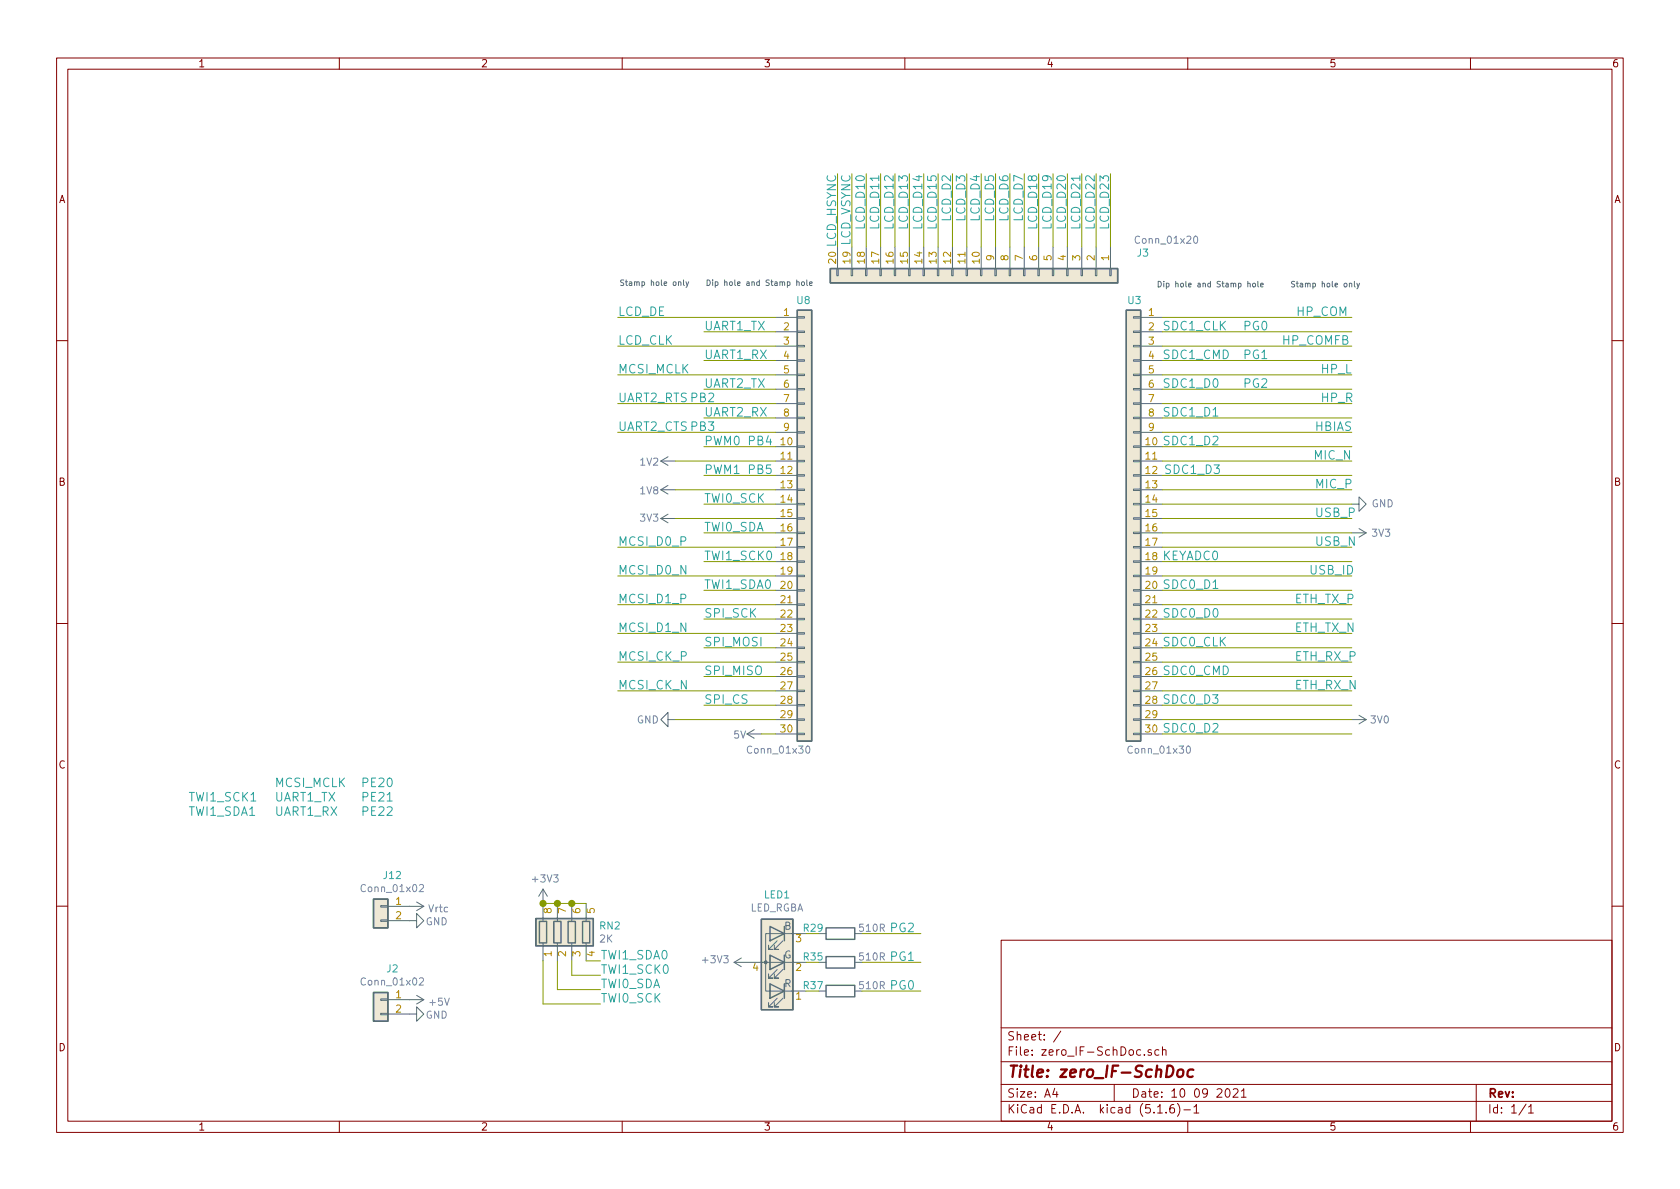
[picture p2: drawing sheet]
<svg xmlns="http://www.w3.org/2000/svg" width="297mm" height="210mm" viewBox="0 0 297 210" stroke-linecap="round" stroke-linejoin="round" font-family="sans-serif">
<g fill="none" stroke="#840000" stroke-width=".18">
<path d="M10 10.3h277v189.9h-277zM12 12.2h273v186.1h-273zM60 10.3v1.9M110 10.3v1.9M160 10.3v1.9M210 10.3v1.9M260 10.3v1.9M10 60.2h2M285 60.2h2M10 110.3h2M285 110.3h2M10 160.2h2"/>
<path d="M177 166.3h108v32h-108zM285 160.2h2M60 198.3v1.9M110 198.3v1.9M160 198.3v1.9M177 194.8h108M177 191.8h108M177 187.8h108M177 181.8h108M186.5 192.5l-.4 1h1M186.8 193v1M187.6 182.3l-1.3 2"/>
<path d="M197 191.8v3M202.3 186.5v.1M203.6 185.7l-.4-.1-.2 .2v.2l.6 .2v.3h-.6M204.7 196.8h.8M204.9 185.7l-.4-.1-.3 .3 .1 .6h.6M205.5 185.7l.3-.1 .3 .1 .1 .9M205.5 185.1v1.5M206.2 196.7v.1M207.5 195.3a.59 .59 0 0 0-.7 .7v.5l.2 .2 .4 .1 .2-.1 .1-.5-.2-.2-.4-.1-.3 .3M208.2 195.1a1.71 1.71 0 0 1 0 2.3M209.3 196.3h1.2M210 198.3v1.9"/>
<path d="M211.1 195.8l.4-.5v1.5M211.1 196.8h.9M216.8 192.7l.2-.2a.81 .81 0 0 1 .6 .6 .81 .81 0 0 1-.3 .8l-.2 .1a.79 .79 0 0 1-.3-1.3zM218.1 192.7l.2-.2h.3l.3 .5-.9 1h.9M219.5 193l.4-.5v1.5M219.5 194h.8M260 198.3v1.9M261 191.8v6.5M269.8 195.2l-1.2 2M270.3 195.8l.4-.5v1.5M270.3 196.8h.8"/>
</g>
<path d="M208.3 189.3a.53 .53 0 0 1 .5-.2 .53 .53 0 0 1 .4 .4v.6a.54 .54 0 0 1-.6 .4 .54 .54 0 0 1-.5-.4zM211 189.2a.68 .68 0 0 0-1 .3v.8l.3 .1 .6-.1" fill="none" stroke="#840000" stroke-width=".41"/>
<g fill="#eee8d5" stroke="#eee8d5" stroke-width=".18">
<path d="M94.7 162.4h10.2v4.9h-10.2z"/>
<path d="M66 159h2.6v5.1h-2.6z"/>
<path d="M134.6 162.6h5.6v16h-5.6z"/>
<path d="M66 175.5h2.6v5.1h-2.6z"/>
<path d="M199.1 54.9h2.6v76.2h-2.6z"/>
<path d="M146.8 47.5h50.8v2.5h-50.8z"/>
<path d="M141 54.9h2.5v76.2h-2.5z"/>
</g>
<g fill="none" stroke="#586e75" stroke-width=".25">
<path d="M141 54.9h2.5v76.2h-2.5zM146.8 47.5h50.8v2.5h-50.8zM199.1 54.9h2.6v76.2h-2.6zM66 159h2.6v5.1h-2.6zM66 175.5h2.6v5.1h-2.6zM94.7 162.4h10.2v4.9h-10.2zM95.4 162.9h1.2v3.8h-1.2zM97.9 162.9h1.3v3.8h-1.3zM100.5 162.9h1.2v3.8h-1.2zM103 162.9h1.3v3.8h-1.3zM134.6 162.6h5.6v16h-5.6zM136.1 163.8l2.6 1.3-2.6 1.3z"/>
<path d="M136.1 168.9l2.6 1.3-2.6 1.2zM136.1 174l2.6 1.3-2.6 1.2zM138.7 163.8v2.6M138.7 168.9v2.5M138.7 174v2.5M146 164.1h5.1v2h-5.1zM146 169.2h5.1v2h-5.1zM146 174.2h5.1v2.1h-5.1z"/>
</g>
<g fill="none" stroke="#586e75" stroke-width=".18">
<path d="M120 49.9h.3l.1 .6M120 49.8v.7M120.9 49.5v.8l.1 .2M121.3 49.8l.2 .7M121.8 49.8l-.4 .9-.1 .1M137.2 56.1h3.8M137.2 58.7h3.8M140.9 49.9h.3l.1 .6M140.9 49.5v1M141 58.5h1.2v.3h-1.2zM141 56h1.2v.3h-1.2zM141.8 49.9h.4l-.1 .5h-.3z"/>
<path d="M142.6 49.5v.8l.2 .2M143.1 50.2l.5-.1v-.2l-.3-.1-.2 .2 .1 .4h.4M148 47.5h.2v1.3h-.2zM148.1 43.7v3.8M150.5 47.5h.2v1.3h-.2zM150.6 43.7v3.8M153 47.5h.3v1.3h-.3zM153.2 43.7v3.8M155.6 47.5h.2v1.3h-.2zM155.7 43.7v3.8M158.1 47.5h.3v1.3h-.3zM158.2 43.7v3.8"/>
<path d="M160.7 47.5h.2v1.3h-.2zM160.8 43.7v3.8M163.2 47.5h.2v1.3h-.2zM163.3 43.7v3.8M165.7 47.5h.3v1.3h-.3zM165.9 43.7v3.8M168.3 47.5h.2v1.3h-.2zM168.4 43.7v3.8M170.8 47.5h.3v1.3h-.3zM170.9 43.7v3.8M173.4 47.5h.2v1.3h-.2zM173.5 43.7v3.8"/>
<path d="M175.9 47.5h.2v1.3h-.2zM176 43.7v3.8M178.4 47.5h.3v1.3h-.3zM178.6 43.7v3.8M181 47.5h.2v1.3h-.2zM181.1 43.7v3.8M183.5 47.5h.3v1.3h-.3zM183.6 43.7v3.8M186.1 47.5h.2v1.3h-.2zM186.2 43.7v3.8M188.6 47.5h.2v1.3h-.2zM188.7 43.7v3.8"/>
<path d="M191.1 47.5h.3v1.3h-.3zM191.3 43.7v3.8M193.7 47.5h.2v1.3h-.2zM193.8 43.7v3.8M196.2 47.5h.3v1.3h-.3zM196.3 43.7v3.8M200.4 58.5h1.3v.3h-1.3zM200.4 56h1.3v.3h-1.3zM201.7 56.1h3.8M201.7 58.7h3.8M220.6 50.2l.4-.1 .1 .6M220.6 49.8v.9"/>
<path d="M221.5 50.2h.4v.5l-.4-.1zM222.4 49.8v.8l.2 .1M222.9 50.4l.5-.1-.1-.2h-.3l-.1 .1v.5h.4M238.6 50.2l.4-.1v.6M238.6 50.1v.6M239.5 49.8v.8l.1 .1M239.9 50.1l.2 .6M240.4 50.1l-.3 .9-.2 .1M137.2 79h3.8M137.2 61.2h3.8M137.2 63.7h3.8M137.2 66.3h3.8"/>
<path d="M137.2 68.8h3.8M137.2 71.4h3.8M137.2 73.9h3.8M137.2 76.4h3.8M141 66.2h1.2v.2h-1.2zM141 63.6h1.2v.3h-1.2zM141 61.1h1.2v.2h-1.2zM141 78.9h1.2v.2h-1.2zM141 76.3h1.2v.3h-1.2zM141 73.8h1.2v.2h-1.2zM141 71.2h1.2v.3h-1.2zM141 68.7h1.2v.3h-1.2z"/>
<path d="M200.4 66.2h1.3v.2h-1.3zM200.4 63.6h1.3v.3h-1.3zM200.4 61.1h1.3v.2h-1.3zM200.4 78.9h1.3v.2h-1.3zM200.4 76.3h1.3v.3h-1.3zM200.4 73.8h1.3v.2h-1.3zM200.4 71.2h1.3v.3h-1.3zM200.4 68.7h1.3v.3h-1.3zM201.7 79h3.8M201.7 61.2h3.8M201.7 63.7h3.8M201.7 66.3h3.8"/>
<path d="M201.7 68.8h3.8M201.7 71.4h3.8M201.7 73.9h3.8M201.7 76.4h3.8M116.8 81.5h2.6M116.8 86.6h2.6M116.8 91.7h2.6M116.8 81.5l1.3 .8M116.8 86.6l1.3 .8M116.8 91.7l1.3 .8M118.1 80.8l-1.3 .7M118.1 85.8l-1.3 .8"/>
<path d="M118.1 90.9l-1.3 .8M137.2 81.5h3.8M137.2 84.1h3.8M137.2 86.6h3.8M137.2 89.1h3.8M137.2 91.7h3.8M137.2 94.2h3.8M137.2 96.8h3.8M137.2 99.3h3.8M141 96.6h1.2v.3h-1.2zM141 99.2h1.2v.2h-1.2zM141 94.1h1.2v.3h-1.2z"/>
<path d="M141 89h1.2v.3h-1.2zM141 86.5h1.2v.2h-1.2zM141 83.9h1.2v.3h-1.2zM141 81.4h1.2v.3h-1.2zM141 91.6h1.2v.2h-1.2zM200.4 96.6h1.3v.3h-1.3zM200.4 99.2h1.3v.2h-1.3zM200.4 94.1h1.3v.3h-1.3zM200.4 89h1.3v.3h-1.3zM200.4 86.5h1.3v.2h-1.3zM200.4 83.9h1.3v.3h-1.3zM200.4 81.4h1.3v.3h-1.3z"/>
<path d="M200.4 91.6h1.3v.2h-1.3zM201.7 81.5h3.8M201.7 84.1h3.8M201.7 86.6h3.8M201.7 89.1h3.8M201.7 91.7h3.8M201.7 94.2h3.8M201.7 96.8h3.8M201.7 99.3h3.8M239 89.1h1.3v-1.2l1.3 1.2-1.3 1.3v-1.3M239 94.2h2.6M240.3 93.5l1.3 .7"/>
<path d="M241.6 94.2l-1.3 .8M137.2 101.8h3.8M137.2 104.4h3.8M137.2 106.9h3.8M137.2 109.5h3.8M137.2 112h3.8M137.2 114.5h3.8M137.2 117.1h3.8M137.2 119.6h3.8M141 119.5h1.2v.3h-1.2zM141 101.7h1.2v.3h-1.2zM141 104.3h1.2v.2h-1.2z"/>
<path d="M141 106.8h1.2v.3h-1.2zM141 109.3h1.2v.3h-1.2zM141 111.9h1.2v.2h-1.2zM141 114.4h1.2v.3h-1.2zM141 117h1.2v.2h-1.2zM200.4 119.5h1.3v.3h-1.3zM200.4 101.7h1.3v.3h-1.3zM200.4 104.3h1.3v.2h-1.3zM200.4 106.8h1.3v.3h-1.3zM200.4 109.3h1.3v.3h-1.3zM200.4 111.9h1.3v.2h-1.3zM200.4 114.4h1.3v.3h-1.3z"/>
<path d="M200.4 117h1.3v.2h-1.3zM201.7 101.8h3.8M201.7 104.4h3.8M201.7 106.9h3.8M201.7 109.5h3.8M201.7 112h3.8M201.7 114.5h3.8M201.7 117.1h3.8M201.7 119.6h3.8M118.1 127.2v-1.2l-1.3 1.2 1.3 1.3v-1.3h1.3M132.1 129.8l1.2 .8M132.1 129.8h2.5"/>
<path d="M133.3 129l-1.2 .8M137.2 127.2h3.8M137.2 129.8h3.8M137.2 122.2h3.8M137.2 124.7h3.8M141 122h1.2v.3h-1.2zM141 124.6h1.2v.2h-1.2zM141 127.1h1.2v.3h-1.2zM141 129.7h1.2v.2h-1.2zM200.4 122h1.3v.3h-1.3zM200.4 124.6h1.3v.2h-1.3zM200.4 127.1h1.3v.3h-1.3z"/>
<path d="M200.4 129.7h1.3v.2h-1.3zM201.7 127.2h3.8M201.7 129.8h3.8M201.7 122.2h3.8M201.7 124.7h3.8M239 127.2h2.6M240.3 126.5l1.3 .7M241.6 127.2l-1.3 .8M73.7 159.5l1.2 .8M96 157.2v5.7M96 157.2l-.8 1.3M96 157.2l.8 1.3"/>
<path d="M98.6 159.8v3.1M101.1 159.8v3.1M103.6 159.8v3.1M67.3 162.7h1.3v.2h-1.3zM67.3 160.1h1.3v.3h-1.3zM67.3 179.2h1.3v.2h-1.3zM67.3 176.7h1.3v.2h-1.3zM68.6 179.3h5.1v-1.3l1.2 1.3-1.2 1.3v-1.3M68.6 162.8h5.1v-1.3l1.2 1.3-1.2 1.3v-1.3M68.6 160.3h6.3M68.6 176.8h6.3M73.7 176l1.2 .8"/>
<path d="M74.9 160.3l-1.2 .7M74.9 176.8l-1.2 .7M96 166.7v3.2M98.6 166.7v3.2M101.1 166.7v3.2M103.6 166.7v3.2M129.8 170.2h12.7M129.8 170.2l1.3 .7M131.1 169.4l-1.3 .8M136.1 168.9v2.5zM136.1 171.4h.1M136.1 174v2.5z"/>
<path d="M136.1 176.5h.1M137.4 166.4l-1.5 1.5h.8h-.8v-.8M137.4 171.4l-1.5 1.6h.8h-.8v-.8M137.4 176.5l-1.5 1.5h.8h-.8v-.7M138.4 166.4l-1.5 1.5h.8h-.8v-.8M138.4 171.4l-1.5 1.6h.8h-.8v-.8M138.4 176.5l-1.5 1.5h.8h-.8v-.7M138.7 168.9v2.5M138.7 174v2.5M142.5 165.1h-7.1v10.2h7.1M144.8 165.1h1.2M144.8 170.2h1.2"/>
<path d="M144.8 175.3h1.2M151.1 165.1h1.3M151.1 170.2h1.3M151.1 175.3h1.3"/>
</g>
<path d="M211.2 41.9l.2-.1a.69 .69 0 0 1 .4 .6 .69 .69 0 0 1-.4 .6l-.3-.2-.1-.3zM142.6 132l.2-.1a.69 .69 0 0 1 .4 .7 .69 .69 0 0 1-.4 .6l-.3-.2v-.3zM209.9 132l.2-.1a.69 .69 0 0 1 .4 .7 .69 .69 0 0 1-.4 .6l-.3-.2v-.3zM74.2 156.5l.5-.1 .2 .4-.1 .2-.7 .7h.8M74.2 173l.5-.1 .2 .4-.1 .2-.7 .7h.8" fill="none" stroke="#6c71c4" stroke-width=".18"/>
<circle cx="135.4" cy="170.2" r=".25" fill="#586e75" stroke="#586e75" stroke-width=".18"/>
<g fill="none" stroke="#859900" stroke-width=".18">
<path d="M148.1 30.7v13M150.6 30.7v13M153.2 30.7v13M155.7 30.7v13M158.2 30.7v13M160.8 30.7v13M163.3 30.7v13M165.9 30.7v13M168.4 30.7v13M170.9 30.7v13M173.5 30.7v13M176 30.7v13"/>
<path d="M178.6 30.7v13M181.1 30.7v13M183.6 30.7v13M186.2 30.7v13M188.7 30.7v13M191.3 30.7v13M193.8 30.7v13M196.3 30.7v13M109.2 56.1h28M124.5 58.7h12.7M205.5 56.1h33.5M205.5 58.7h33.5"/>
<path d="M109.2 61.2h28M109.2 66.3h28M109.2 71.4h28M109.2 76.4h28M124.5 63.7h12.7M124.5 68.8h12.7M124.5 73.9h12.7M124.5 79h12.7M205.5 61.2h33.5M205.5 63.7h33.5M205.5 66.3h33.5M205.5 68.8h33.5"/>
<path d="M205.5 71.4h33.5M205.5 73.9h33.5M205.5 76.4h33.5M205.5 79h33.5M109.2 96.8h28M119.4 86.6h17.8M119.4 91.7h17.8M119.4 81.5h17.8M124.5 84.1h12.7M124.5 89.1h12.7M124.5 94.2h12.7M124.5 99.3h12.7"/>
<path d="M205.5 84.1h33.5M205.5 86.6h33.5M205.5 89.1h33.5M205.5 91.7h33.5M205.5 94.2h33.5M205.5 96.8h33.5M205.5 99.3h33.5M205.5 81.5h33.5M109.2 106.9h28M109.2 112h28M109.2 117.1h28M109.2 101.8h28"/>
<path d="M124.5 109.5h12.7M124.5 114.5h12.7M124.5 119.6h12.7M124.5 104.4h12.7M205.5 106.9h33.5M205.5 109.5h33.5M205.5 112h33.5M205.5 114.5h33.5M205.5 117.1h33.5M205.5 119.6h33.5M205.5 101.8h33.5M205.5 104.4h33.5"/>
<path d="M109.2 122.2h28M119.4 127.2h17.8M124.5 124.7h12.7M134.6 129.8h2.6M205.5 129.8h33.5M205.5 122.2h33.5M205.5 124.7h33.5M205.5 127.2h33.5M96 159.8h7.6M96 169.9v7.6h10.2M98.6 169.9v5.1h7.6M101.1 169.9v2.6h5.1"/>
<path d="M103.6 169.9h2.6M152.4 165.1h10.4M152.4 170.2h10.4M152.4 175.3h10.4"/>
</g>
<path d="M68.5 141.7h.8" fill="none" stroke="#2aa198" stroke-width=".18"/>
<g fill="#859900" stroke="#859900" stroke-width=".25">
<circle cx="101.1" cy="159.8" r=".51"/>
<circle cx="98.6" cy="159.8" r=".51"/>
<circle cx="96" cy="159.8" r=".51"/>
</g>
<text font-size="2.8" fill="#840000" x="178" y="190.5">Title: zero_IF-SchDoc</text>
<g font-size="2.1" fill="#2aa198">
<text x="152.9" y="40.2" transform="rotate(-90 152.9 40.2)">LCD_D10</text>
<text x="155.4" y="40.2" transform="rotate(-90 155.4 40.2)">LCD_D11</text>
<text x="158" y="40.2" transform="rotate(-90 158 40.2)">LCD_D12</text>
<text x="160.5" y="40.2" transform="rotate(-90 160.5 40.2)">LCD_D13</text>
<text x="163.1" y="40.2" transform="rotate(-90 163.1 40.2)">LCD_D14</text>
<text x="165.6" y="40.2" transform="rotate(-90 165.6 40.2)">LCD_D15</text>
<text x="168.1" y="39" transform="rotate(-90 168.1 39)">LCD_D2</text>
<text x="170.7" y="39" transform="rotate(-90 170.7 39)">LCD_D3</text>
<text x="173.2" y="39" transform="rotate(-90 173.2 39)">LCD_D4</text>
<text x="175.8" y="39" transform="rotate(-90 175.8 39)">LCD_D5</text>
<text x="178.3" y="39" transform="rotate(-90 178.3 39)">LCD_D6</text>
<text x="180.8" y="39" transform="rotate(-90 180.8 39)">LCD_D7</text>
<text x="183.4" y="40.2" transform="rotate(-90 183.4 40.2)">LCD_D18</text>
<text x="185.9" y="40.2" transform="rotate(-90 185.9 40.2)">LCD_D19</text>
<text x="188.5" y="40.2" transform="rotate(-90 188.5 40.2)">LCD_D20</text>
<text x="191" y="40.2" transform="rotate(-90 191 40.2)">LCD_D21</text>
<text x="193.5" y="40.2" transform="rotate(-90 193.5 40.2)">LCD_D22</text>
<text x="196.1" y="40.2" transform="rotate(-90 196.1 40.2)">LCD_D23</text>
<text x="147.8" y="43.7" transform="rotate(-90 147.8 43.7)">LCD_HSYNC</text>
<text x="150.4" y="43.6" transform="rotate(-90 150.4 43.6)">LCD_VSYNC</text>
<text x="109.2" y="55.9">LCD_DE</text>
<text x="124.5" y="58.4">UART1_TX</text>
<text x="205.5" y="58.4">SDC1_CLK</text>
<text x="219.7" y="58.4">PG0</text>
<text x="229.1" y="55.9">HP_COM</text>
<text x="109.2" y="61">LCD_CLK</text>
<text x="124.5" y="63.5">UART1_RX</text>
<text x="205.5" y="63.5">SDC1_CMD</text>
<text x="219.7" y="63.5">PG1</text>
<text x="226.6" y="61">HP_COMFB</text>
<text x="109.2" y="71.1">UART2_RTSPB2</text>
<text x="109.2" y="66">MCSI_MCLK</text>
<text x="124.5" y="68.6">UART2_TX</text>
<text x="205.5" y="68.6">SDC1_D0</text>
<text x="219.7" y="68.6">PG2</text>
<text x="233.4" y="71.1">HP_R</text>
<text x="233.4" y="66">HP_L</text>
<text x="109.2" y="76.2">UART2_CTSPB3</text>
<text x="124.5" y="73.7">UART2_RX</text>
<text x="205.5" y="73.7">SDC1_D1</text>
<text x="232.4" y="76.2">HBIAS</text>
<text x="124.5" y="83.8">PWM1 PB5</text>
<text x="124.5" y="78.7">PWM0 PB4</text>
<text x="205.5" y="78.7">SDC1_D2</text>
<text x="205.7" y="83.8">SDC1_D3</text>
<text x="232.2" y="81.3">MIC_N</text>
<text x="124.5" y="88.9">TWI0_SCK</text>
<text x="232.4" y="86.4">MIC_P</text>
<text x="124.5" y="94">TWI0_SDA</text>
<text x="232.4" y="91.4">USB_P</text>
<text x="109.2" y="96.5">MCSI_D0_P</text>
<text x="109.2" y="101.6">MCSI_D0_N</text>
<text x="124.5" y="99.1">TWI1_SCK0</text>
<text x="205.5" y="99.1">KEYADC0</text>
<text x="231.4" y="101.6">USB_ID</text>
<text x="232.4" y="96.5">USB_N</text>
<text x="109.2" y="106.7">MCSI_D1_P</text>
<text x="124.5" y="104.1">TWI1_SDA0</text>
<text x="205.5" y="104.1">SDC0_D1</text>
<text x="228.9" y="106.7">ETH_TX_P</text>
<text x="109.2" y="111.8">MCSI_D1_N</text>
<text x="124.5" y="109.2">SPI_SCK</text>
<text x="205.5" y="109.2">SDC0_D0</text>
<text x="228.9" y="111.8">ETH_TX_N</text>
<text x="109.2" y="116.8">MCSI_CK_P</text>
<text x="124.5" y="119.4">SPI_MISO</text>
<text x="124.5" y="114.3">SPI_MOSI</text>
<text x="205.5" y="119.4">SDC0_CMD</text>
<text x="205.5" y="114.3">SDC0_CLK</text>
<text x="228.9" y="116.8">ETH_RX_P</text>
<text x="109.2" y="121.9">MCSI_CK_N</text>
<text x="124.5" y="124.5">SPI_CS</text>
<text x="205.5" y="124.5">SDC0_D3</text>
<text x="228.9" y="121.9">ETH_RX_N</text>
<text x="205.5" y="129.5">SDC0_D2</text>
<text x="33.3" y="141.7">TWI1_SCK1</text>
<text x="48.5" y="141.7">UART1_TX</text>
<text x="48.5" y="139.2">MCSI_MCLK</text>
<text x="63.8" y="141.7">PE21</text>
<text x="63.8" y="139.2">PE20</text>
<text x="33.3" y="144.3">TWI1_SDA1</text>
<text x="48.5" y="144.3">UART1_RX</text>
<text x="63.8" y="144.3">PE22</text>
<text x="157.2" y="164.8">PG2</text>
<text x="106.2" y="169.7">TWI1_SDA0</text>
<text x="106.2" y="172.2">TWI1_SCK0</text>
<text x="157.2" y="169.9">PG1</text>
<text x="106.2" y="174.7">TWI0_SDA</text>
<text x="106.2" y="177.3">TWI0_SCK</text>
<text x="157.2" y="175">PG0</text>
</g>
<g font-size="2.1" fill="#840000">
<text x="178" y="184">Sheet: /</text>
<text x="178" y="186.7">File: zero_IF-SchDoc.sch</text>
<text x="178" y="196.9">KiCad E.D.A. kicad (5.1.6)-1</text>
<text x="178" y="194.1">Size: A4</text>
<text x="200" y="194.1">Date: 10 09 2021</text>
<text x="263" y="194.1">Rev:</text>
<text x="263" y="196.9">Id: 1/1</text>
</g>
<g font-size="1.8" fill="#840000">
<text x="35" y="11.9">1</text>
<text x="85" y="11.9">2</text>
<text x="135" y="11.9">3</text>
<text x="185" y="11.9">4</text>
<text x="235" y="11.9">5</text>
<text x="285" y="11.9">6</text>
<text x="10.4" y="35.9">A</text>
<text x="285.4" y="35.9">A</text>
<text x="10.4" y="85.9">B</text>
<text x="285.4" y="85.9">B</text>
<text x="10.4" y="135.9">C</text>
<text x="285.4" y="135.9">C</text>
<text x="10.4" y="185.9">D</text>
<text x="285.4" y="185.9">D</text>
<text x="35" y="199.9">1</text>
<text x="85" y="199.9">2</text>
<text x="135" y="199.9">3</text>
<text x="185" y="199.9">4</text>
<text x="235" y="199.9">5</text>
<text x="285" y="199.9">6</text>
</g>
<g font-size="1.8" fill="#b58900">
<text x="147.8" y="46.6" transform="rotate(-90 147.8 46.6)">20</text>
<text x="150.4" y="46.6" transform="rotate(-90 150.4 46.6)">19</text>
<text x="152.9" y="46.6" transform="rotate(-90 152.9 46.6)">18</text>
<text x="155.4" y="46.6" transform="rotate(-90 155.4 46.6)">17</text>
<text x="158" y="46.6" transform="rotate(-90 158 46.6)">16</text>
<text x="160.5" y="46.6" transform="rotate(-90 160.5 46.6)">15</text>
<text x="163.1" y="46.6" transform="rotate(-90 163.1 46.6)">14</text>
<text x="165.6" y="46.6" transform="rotate(-90 165.6 46.6)">13</text>
<text x="168.1" y="46.6" transform="rotate(-90 168.1 46.6)">12</text>
<text x="170.7" y="46.6" transform="rotate(-90 170.7 46.6)">11</text>
<text x="173.2" y="46.6" transform="rotate(-90 173.2 46.6)">10</text>
<text x="175.8" y="46.1" transform="rotate(-90 175.8 46.1)">9</text>
<text x="178.3" y="46.1" transform="rotate(-90 178.3 46.1)">8</text>
<text x="180.8" y="46.1" transform="rotate(-90 180.8 46.1)">7</text>
<text x="183.4" y="46.1" transform="rotate(-90 183.4 46.1)">6</text>
<text x="185.9" y="46.1" transform="rotate(-90 185.9 46.1)">5</text>
<text x="188.5" y="46.1" transform="rotate(-90 188.5 46.1)">4</text>
<text x="191" y="46.1" transform="rotate(-90 191 46.1)">3</text>
<text x="193.5" y="46.1" transform="rotate(-90 193.5 46.1)">2</text>
<text x="196.1" y="46.1" transform="rotate(-90 196.1 46.1)">1</text>
<text x="138.6" y="55.9">1</text>
<text x="138.6" y="58.4">2</text>
<text x="203.1" y="55.9">1</text>
<text x="203.1" y="58.4">2</text>
<text x="138.6" y="61">3</text>
<text x="138.6" y="63.5">4</text>
<text x="203.1" y="61">3</text>
<text x="203.1" y="63.5">4</text>
<text x="138.6" y="66">5</text>
<text x="138.6" y="68.6">6</text>
<text x="138.6" y="71.1">7</text>
<text x="203.1" y="66">5</text>
<text x="203.1" y="68.6">6</text>
<text x="203.1" y="71.1">7</text>
<text x="138.6" y="73.7">8</text>
<text x="138.6" y="76.2">9</text>
<text x="203.1" y="73.7">8</text>
<text x="203.1" y="76.2">9</text>
<text x="138.1" y="78.7">10</text>
<text x="138.1" y="81.3">11</text>
<text x="138.1" y="83.8">12</text>
<text x="202.6" y="78.7">10</text>
<text x="202.6" y="81.3">11</text>
<text x="202.6" y="83.8">12</text>
<text x="138.1" y="86.4">13</text>
<text x="138.1" y="88.9">14</text>
<text x="202.6" y="86.4">13</text>
<text x="202.6" y="88.9">14</text>
<text x="138.1" y="91.4">15</text>
<text x="138.1" y="94">16</text>
<text x="202.6" y="91.4">15</text>
<text x="202.6" y="94">16</text>
<text x="138.1" y="96.5">17</text>
<text x="138.1" y="99.1">18</text>
<text x="138.1" y="101.6">19</text>
<text x="202.6" y="96.5">17</text>
<text x="202.6" y="99.1">18</text>
<text x="202.6" y="101.6">19</text>
<text x="138.1" y="104.1">20</text>
<text x="138.1" y="106.7">21</text>
<text x="202.6" y="104.1">20</text>
<text x="202.6" y="106.7">21</text>
<text x="138.1" y="109.2">22</text>
<text x="138.1" y="111.8">23</text>
<text x="202.6" y="109.2">22</text>
<text x="202.6" y="111.8">23</text>
<text x="138.1" y="114.3">24</text>
<text x="138.1" y="116.8">25</text>
<text x="138.1" y="119.4">26</text>
<text x="202.6" y="114.3">24</text>
<text x="202.6" y="116.8">25</text>
<text x="202.6" y="119.4">26</text>
<text x="138.1" y="121.9">27</text>
<text x="138.1" y="124.5">28</text>
<text x="202.6" y="121.9">27</text>
<text x="202.6" y="124.5">28</text>
<text x="138.1" y="127">29</text>
<text x="138.1" y="129.5">30</text>
<text x="202.6" y="127">29</text>
<text x="202.6" y="129.5">30</text>
<text x="70" y="160">1</text>
<text x="97.5" y="161.5" transform="rotate(-90 97.5 161.5)">8</text>
<text x="100.1" y="161.5" transform="rotate(-90 100.1 161.5)">7</text>
<text x="102.6" y="161.5" transform="rotate(-90 102.6 161.5)">6</text>
<text x="105.2" y="161.5" transform="rotate(-90 105.2 161.5)">5</text>
<text x="70" y="162.6">2</text>
<text x="140.7" y="166.6">3</text>
<text x="97.5" y="169.1" transform="rotate(-90 97.5 169.1)">1</text>
<text x="100.1" y="169.1" transform="rotate(-90 100.1 169.1)">2</text>
<text x="102.6" y="169.1" transform="rotate(-90 102.6 169.1)">3</text>
<text x="105.2" y="169.1" transform="rotate(-90 105.2 169.1)">4</text>
<text x="133.1" y="171.7">4</text>
<text x="140.7" y="171.7">2</text>
<text x="70" y="176.5">1</text>
<text x="70" y="179.1">2</text>
<text x="140.7" y="176.8">1</text>
</g>
<g font-size="1.8" fill="#6c71c4">
<text x="201" y="43.1">Conn_01x20</text>
<text x="113.2" y="82.3">1V2</text>
<text x="113.2" y="87.4">1V8</text>
<text x="242.5" y="89.7">GND</text>
<text x="113.2" y="92.2">3V3</text>
<text x="242.6" y="94.9">3V3</text>
<text x="112.6" y="127.9">GND</text>
<text x="129.7" y="130.6">5V</text>
<text x="242.4" y="127.9">3V0</text>
<text x="132.5" y="133.3">Conn_01x30</text>
<text x="199.7" y="133.3">Conn_01x30</text>
<text x="64.2" y="157.8">Conn_01x02</text>
<text x="75.8" y="161.3">Vrtc</text>
<text x="94.3" y="156.1">+3V3</text>
<text x="132.5" y="161.2">LED_RGBA</text>
<text x="75.3" y="163.6">GND</text>
<text x="106.1" y="166.7">2K</text>
<text x="152.1" y="164.8">510R</text>
<text x="124.4" y="170.4">+3V3</text>
<text x="152.1" y="169.8">510R</text>
<text x="64.2" y="174.3">Conn_01x02</text>
<text x="76" y="177.8">+5V</text>
<text x="152.1" y="174.9">510R</text>
<text x="75.3" y="180.1">GND</text>
</g>
<g font-size="1.8" fill="#268bd2">
<text x="201.1" y="45.4">J3</text>
<text x="140.9" y="53.8">U8</text>
<text x="199.5" y="53.8">U3</text>
<text x="67.9" y="155.4">J12</text>
<text x="135.1" y="158.9">LED1</text>
<text x="106.1" y="164.4">RN2</text>
<text x="68.4" y="172">J2</text>
</g>
<g font-size="1.8" fill="#586e75">
<text x="138.7" y="164.4">B</text>
<text x="138.6" y="169.5">G</text>
<text x="138.7" y="174.6">R</text>
</g>
<g font-size="1.8" fill="#859900">
<text x="142.1" y="164.8">R29</text>
<text x="142.1" y="169.8">R35</text>
<text x="142.1" y="174.9">R37</text>
</g>
<g font-size="1.4" fill="#586e75">
<text x="109.5" y="50.5">Stamp hole only</text>
<text x="124.7" y="50.5">Dip hole and Stamp hole</text>
<text x="204.5" y="50.8">Dip hole and Stamp hole</text>
<text x="228.1" y="50.8">Stamp hole only</text>
</g>
</svg>
